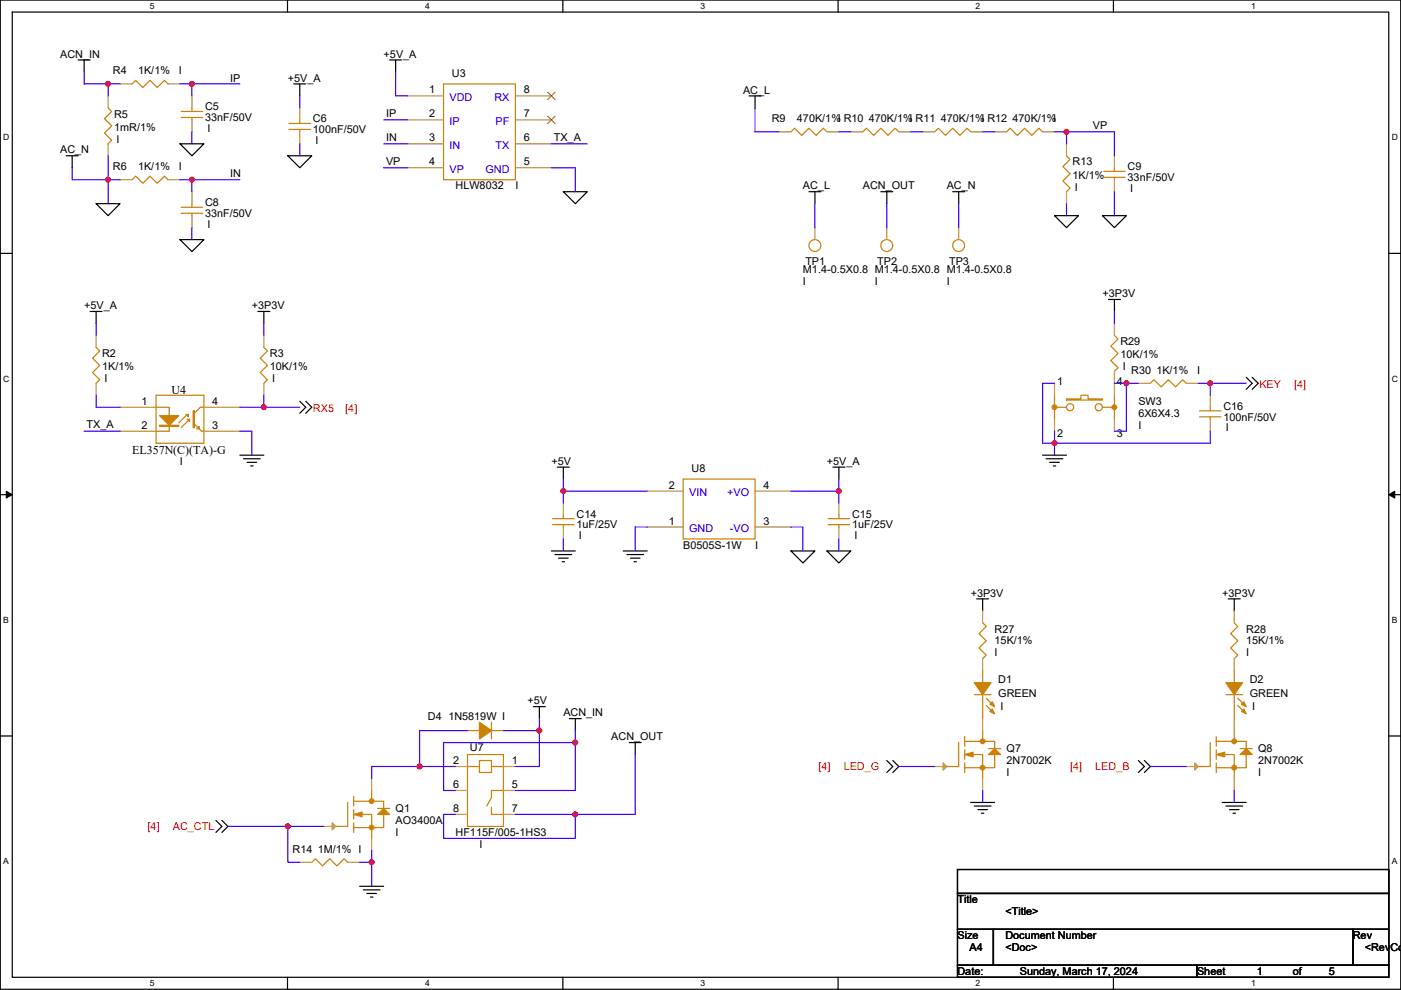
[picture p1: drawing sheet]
<svg xmlns="http://www.w3.org/2000/svg" width="297mm" height="210mm" viewBox="0 0 297 210" stroke-linecap="round" stroke-linejoin="round" font-family="sans-serif">
<path d="M.1 0h296.9v209.8h-296.9zM2.6 2.6h291.8v204.7h-291.8z" fill="none" stroke="#000" stroke-width=".25"/>
<g fill="#fff">
<path d="M31.8 .3h1v2h-1z"/>
<path d="M31.8 207.5h1v2.1h-1z"/>
</g>
<path d="M61 0v2.6M61 207.3v2.5" fill="none" stroke="#000" stroke-width=".25"/>
<g fill="#fff">
<path d="M90.1 .3h1v2h-1z"/>
<path d="M90.1 207.5h1v2.1h-1z"/>
</g>
<path d="M119.3 0v2.6M119.3 207.3v2.5" fill="none" stroke="#000" stroke-width=".25"/>
<g fill="#fff">
<path d="M148.5 .3h1v2h-1z"/>
<path d="M148.5 207.5h1v2.1h-1z"/>
</g>
<path d="M177.7 0v2.6M177.7 207.3v2.5" fill="none" stroke="#000" stroke-width=".25"/>
<g fill="#fff">
<path d="M206.9 .3h1v2h-1z"/>
<path d="M206.9 207.5h1v2.1h-1z"/>
</g>
<path d="M236.1 0v2.6M236.1 207.3v2.5" fill="none" stroke="#000" stroke-width=".25"/>
<g fill="#fff">
<path d="M265.2 .3h1v2h-1z"/>
<path d="M265.2 207.5h1v2.1h-1z"/>
<path d="M.7 28.2h1.3v2h-1.3z"/>
<path d="M295.1 28.2h1.3v2h-1.3z"/>
<path d="M.7 79.3h1.3v2.1h-1.3z"/>
<path d="M295.1 79.3h1.3v2.1h-1.3z"/>
</g>
<path d="M.1 53.7h2.5M294.4 53.7h2.6" fill="none" stroke="#000" stroke-width=".25"/>
<g fill="#fff">
<path d="M.7 130.5h1.2v2h-1.2z"/>
<path d="M295.1 130.5h1.2v2h-1.2z"/>
</g>
<path d="M.1 104.9h2.5M294.4 104.9h2.6" fill="none" stroke="#000" stroke-width=".25"/>
<path d="M1.3 104.2l1.3 .7-1.3 .7zM294.4 104.9l1.3-.7v1.4z" fill="#000" stroke="#000" stroke-width=".21"/>
<g fill="#fff">
<path d="M.7 181.7h1.2v2h-1.2z"/>
<path d="M295.1 181.7h1.2v2h-1.2z"/>
</g>
<g fill="none" stroke="#000" stroke-width=".25">
<path d="M16.6 12.7h2.5M17.8 12.7v2.6M62.3 17.8h2.5M63.6 17.8v2.5M82.6 12.7h2.6M83.9 12.7v2.6M14 33h2.6M15.3 33v2.6M38.2 30.5h5l-2.5 2.5zM61 33h5.1l-2.5 2.6zM158.8 20.3h2.6M160.1 20.3v2.6"/>
<path d="M20.4 43.2h5.1l-2.6 2.5zM38.2 50.8h5l-2.5 2.6zM119.4 40.7h5.1l-2.5 2.5zM171.5 40.7h2.6M172.8 40.7v2.5M186.8 40.7h2.5M188 40.7v2.5M202 40.7h2.5M203.3 40.7v2.5M223.6 45.7h5.1l-2.6 2.6zM233.7 45.7h5.1l-2.5 2.6zM19.1 66.1h2.6"/>
<path d="M20.4 66.1v2.5M54.7 66.1h2.5M55.9 66.1v2.5M235 63.5h2.5M236.3 63.5v2.6M50.9 96.5h5M51.6 97.3h3.6M52.4 98.1h2M53.1 98.8h.6M63.6 85.1l1.2 1.3-1.2 1.3M64.8 85.1l1.3 1.3-1.3 1.3M118.2 99.1h2.5"/>
<path d="M119.4 99.1v2.5M176.6 99.1h2.5M177.9 99.1v2.5M221 96.5h5.1M221.8 97.3h3.6M222.6 98.1h2M223.3 98.8h.5M264.2 80l1.3 1.3-1.3 1.3M265.5 80l1.3 1.3-1.3 1.3M116.9 116.9h5.1M117.7 117.6h3.5M118.4 118.4h2.1"/>
<path d="M119.2 119.1h.5M132.1 116.9h5.1M132.9 117.6h3.6M133.7 118.4h2M134.4 119.1h.5M167.7 116.9h5.1l-2.6 2.5zM175.3 116.9h5.1l-2.5 2.5zM207.1 127h2.5M208.3 127v2.6M260.4 127h2.5M261.7 127v2.6M.1 156.1h2.5"/>
<path d="M113.1 149.9h2.5M114.4 149.9v2.5M120.7 152.4h2.6M122 152.4v2.6M133.4 157.5h2.6M134.7 157.5v2.5M294.4 156.1h2.6M45.8 174l1.3 1.3-1.3 1.3M47.1 174l1.2 1.3-1.2 1.3M188 161.3l1.3 1.3-1.3 1.3M189.3 161.3l1.3 1.3-1.3 1.3M205.8 170.2h5.1"/>
<path d="M206.6 171h3.5M207.3 171.7h2.1M208.1 172.5h.5M241.4 161.3l1.2 1.3-1.2 1.3M242.6 161.3l1.3 1.3-1.3 1.3M259.1 170.2h5.1M259.9 171h3.6M260.7 171.7h2M261.4 172.5h.5M76.3 188h5M77 188.7h3.6M77.8 189.5h2"/>
<path d="M78.5 190.3h.6M203 184.4h91.4v5.1h-91.4zM203 189.5h91.4v7.6h-91.4zM203 197.1h7.6v7.6h-7.6zM210.6 197.1h76.2v7.6h-76.2zM286.8 197.1h7.6v7.6h-7.6zM203 204.7h50.8v2.6h-50.8zM253.8 204.7h40.6v2.6h-40.6z"/>
</g>
<g fill="none" stroke="#cc8006" stroke-width=".25">
<path d="M28 17.8l.8-.8 1.5 1.6 1.5-1.6 1.5 1.6 1.6-1.6 .7 .8M94 17.8h15.3v20.3h-15.3zM22.9 22.9l.8 .7-1.5 1.6 1.5 1.5-1.5 1.5 1.5 1.5-.8 .8M28 38.1l.8-.7 1.5 1.5 1.5-1.5 1.5 1.5 1.6-1.5 .7 .7M38.4 23.6h4.6M38.4 24.9h4.6M40.7 24.9v.5M40.7 22.9v.7M61.3 26.2h4.5M61.3 27.5h4.5M63.6 27.5v.5M63.6 25.4v.8"/>
<path d="M167.7 28l.8-.8 1.5 1.5 1.5-1.5 1.5 1.5 1.6-1.5 .7 .8M182.9 28l.8-.8 1.5 1.5 1.5-1.5 1.6 1.5 1.5-1.5 .8 .8M198.2 28l.7-.8 1.6 1.5 1.5-1.5 1.5 1.5 1.5-1.5 .8 .8M213.4 28l.8-.8 1.5 1.5 1.5-1.5 1.6 1.5 1.5-1.5 .7 .8M226.1 33l.8 .8-1.5 1.5 1.5 1.6-1.5 1.5 1.5 1.5-.8 .8M234 36.3h4.6M234 37.6h4.6M236.3 37.6v.5M236.3 35.6v.7M38.4 44h4.6M38.4 45.2h4.6M40.7 45.2v.5"/>
<path d="M40.7 43.2v.8M20.4 73.7l.7 .7-1.5 1.6 1.5 1.5-1.5 1.5 1.5 1.5-.7 .8M55.9 73.7l.8 .7-1.5 1.6 1.5 1.5-1.5 1.5 1.5 1.5-.8 .8M236.3 71.1l.7 .8-1.5 1.5 1.5 1.6-1.5 1.5 1.5 1.5-.7 .8M33.1 83.8h10.1v10.2h-10.1zM33.1 86.4h2.8v5.1h-2.8M39.4 88.2l-1.5 1.5M39.9 89.2l-1.5 1.5M41.2 89.9l1.5 1.6h.5M43.2 86.4h-.7l-1.3 1.3M223.6 83.8v5.1M223.6 86.4h2.5"/>
<path d="M226.1 84.6h3.1v-.8h1.5v.8h3v.3h-7.6zM233.7 86.4h2.6M236.3 83.8v5.1M243.9 81.3l.8-.8 1.5 1.6 1.5-1.6 1.5 1.6 1.6-1.6 .7 .8M254.3 87.1h4.6M254.3 88.4h4.6M256.6 88.4v.5M256.6 86.4v.7M117.2 110h4.5M117.2 111.3h4.5M119.4 111.3v.5M119.4 109.2v.8"/>
<path d="M144.8 101.6h15.3v12.7h-15.3zM175.6 110h4.5M175.6 111.3h4.5M177.9 111.3v.5M177.9 109.2v.8M208.3 132.1l.8 .8-1.5 1.5 1.5 1.5-1.5 1.5 1.5 1.6-.8 .7M261.7 132.1l.7 .8-1.5 1.5 1.5 1.5-1.5 1.5 1.5 1.6-.7 .7M99.1 155h2.6M104.2 153.2v3.5M104.2 155h2.5M203.3 157.5v5.1h-2.6M204.5 159v2.1"/>
<path d="M204.5 156.2v2.1M204.5 157.2h6.4v1.6M206.6 147.3h3.5M208.3 142.3v2.5M208.3 147.3v5.1M208.3 155v2.2M209.1 148.1l1.5 1.5M209.1 149.6l1.5 1.6M209.6 158.8h2.6M256.6 157.5v5.1h-2.5M257.9 157.2h6.3v1.6M257.9 159v2.1"/>
<path d="M257.9 156.2v2.1M259.9 147.3h3.6M261.7 155v2.2M261.7 142.3v2.5M261.7 147.3v5.1M262.4 148.1l1.6 1.5M262.4 149.6l1.6 1.6M262.9 158.8h2.6M73.7 170.2v5.1h-2.5M75 174.5v2.1M75 171.7v2.1M75 168.9v2.1"/>
<path d="M75 169.9h6.3v1.6M76.3 172.7h2.5v5.1M78.8 167.7v2.2M80.1 171.5h2.5M81.3 172.7v2.8h-6.3M99.1 162.6h2.6M99.1 160h7.6v15.3h-7.6zM101.7 161.3h2.5v2.6h-2.5zM104.2 171.2v1.5h2.5M104.2 162.6h2.5M106.7 167.7h-2.5v1.5l-1 1.8M204.5 161.8v2.1"/>
<path d="M205.8 160h2.5v5.1M210.9 160v2.8h-6.4M257.9 161.8v2.1M259.1 160h2.6v5.1M264.2 160v2.8h-6.3M66.1 182.9l.8-.8 1.5 1.6 1.5-1.6 1.5 1.6 1.6-1.6 .7 .8"/>
<circle cx="172.8" cy="52.1" r="1.26"/>
<circle cx="188" cy="52.1" r="1.26"/>
<circle cx="203.2" cy="52.1" r="1.26"/>
<circle cx="226.9" cy="86.4" r=".76"/>
<circle cx="233" cy="86.4" r=".76"/>
</g>
<g fill="none" stroke="#a84" stroke-width=".25">
<path d="M25.5 17.8h2.5M35.6 17.8h2.6M22.9 20.3v2.6M22.9 30.5v2.5M25.5 38.1h2.5M35.6 38.1h2.6M40.7 25.4v2.6M40.7 20.3v2.6M63.6 28v2.5M63.6 22.9v2.5M86.4 35.6h7.6M86.4 25.4h7.6"/>
<path d="M86.4 30.5h7.6M86.4 20.3h7.6M109.3 35.6h7.6M109.3 30.5h7.6M109.3 20.3h7.6M109.3 25.4h7.6M165.2 28h2.5M175.3 28h2.6M180.4 28h2.5M190.6 28h2.5M195.6 28h2.6M205.8 28h2.5"/>
<path d="M210.9 28h2.5M221 28h2.6M226.1 30.5v2.5M236.3 38.1v2.6M236.3 33v2.6M40.7 45.7v2.6M40.7 40.7v2.5M172.8 48.3v2.5M188 48.3v2.5M203.3 48.3v2.5M226.1 40.7v2.5M20.4 71.1v2.6"/>
<path d="M55.9 71.1v2.6M236.3 68.6v2.5M236.3 78.8v5M20.4 81.3v2.5M25.5 91.5h7.6M25.5 86.4h7.6M43.2 91.5h7.7M43.2 86.4h7.7M55.9 81.3v2.5M223.6 81.3v2.5M223.6 88.9v2.6M236.3 88.9v2.6"/>
<path d="M241.4 81.3h2.5M251.5 81.3h2.6M256.6 88.9v2.6M256.6 83.8v2.6M119.4 111.8v2.5M119.4 106.7v2.5M137.2 111.8h7.6M137.2 104.2h7.6M160.1 104.2h7.6M160.1 111.8h7.6M177.9 111.8v2.5M177.9 106.7v2.5"/>
<path d="M208.3 129.6v2.5M208.3 139.7v2.6M261.7 129.6v2.5M261.7 139.7v2.6M99.1 155h.1M106.7 155h.1M208.3 142.3h.1M208.3 152.4h.1M208.3 152.4v2.6M261.7 152.4v2.6M261.7 142.3h.1M261.7 152.4h.1"/>
<path d="M68.6 175.3h2.6M78.8 165.1v2.6M78.8 177.8v2.6M96.6 162.6h2.5M96.6 167.7h2.5M96.6 172.7h2.5M106.7 162.6h2.6M106.7 167.7h2.6M106.7 172.7h2.6M198.2 162.6h2.5M208.3 165.1v2.6M251.5 162.6h2.6"/>
<path d="M261.7 165.1v2.6M63.6 182.9h2.5M73.7 182.9h2.6"/>
</g>
<g fill="#cc8006" stroke="#cc8006" stroke-width=".25">
<path d="M39.7 88.9h.5v.5z"/>
<path d="M39.4 87.9h.5v.5z"/>
<path d="M33.8 88.2h4.1l-2 2z"/>
<path d="M41.7 91l.5-.6v.6z"/>
<path d="M264.2 158.8l1.3 1.2h-2.6z" fill-rule="evenodd"/>
<path d="M257.9 160l1.7-.5v1z" fill-rule="evenodd"/>
<path d="M41 87.1v3.6h.2v-3.6z" fill-rule="evenodd"/>
<path d="M33.8 90.2h4.1v.2h-4.1z" fill-rule="evenodd"/>
<path d="M206.6 144.8h3.5l-1.8 2.5z" fill-rule="evenodd"/>
<path d="M210.4 150.4l.5 1-1-.5z" fill-rule="evenodd"/>
<path d="M210.4 148.9l.5 1-1-.5z" fill-rule="evenodd"/>
<path d="M210.9 158.8l1.3 1.2h-2.6z" fill-rule="evenodd"/>
<path d="M204.5 160l1.8-.5v1z" fill-rule="evenodd"/>
<path d="M101.7 153.2l2.5 1.8-2.5 1.7z" fill-rule="evenodd"/>
<path d="M259.9 144.8h3.6l-1.8 2.5z" fill-rule="evenodd"/>
<path d="M263.7 150.4l.5 1-1-.5z" fill-rule="evenodd"/>
<path d="M263.7 148.9l.5 1-1-.5z" fill-rule="evenodd"/>
<path d="M81.3 171.5l1.3 1.2h-2.5z" fill-rule="evenodd"/>
<path d="M75 172.7l1.8-.5v1z" fill-rule="evenodd"/>
<circle cx="261.7" cy="157.2" r=".5"/>
<circle cx="261.7" cy="162.8" r=".5"/>
<circle cx="236.3" cy="86.4" r=".5"/>
<circle cx="223.6" cy="86.4" r=".5"/>
<circle cx="208.3" cy="157.2" r=".5"/>
<circle cx="208.3" cy="162.8" r=".5"/>
<circle cx="78.8" cy="169.9" r=".5"/>
<circle cx="78.8" cy="175.5" r=".5"/>
</g>
<g fill="#a84" stroke="#a84" stroke-width=".25">
<path d="M253.3 161.8l.8 .8-.8 .7z"/>
<path d="M200 161.8l.7 .8-.7 .7z"/>
<path d="M70.4 174.5l.8 .8-.8 .7z"/>
</g>
<path d="M116.1 19.6l1.6 1.5M117.7 19.6l-1.6 1.5M116.1 24.7l1.6 1.5M117.7 24.7l-1.6 1.5" fill="none" stroke="#804000" stroke-width=".21"/>
<g fill="none" stroke="#4200ff" stroke-width=".25">
<path d="M17.8 15.3v2.5h5.1M22.9 17.8v2.5M22.9 17.8h2.6M38.2 17.8h2.5M40.7 17.8v2.5M40.7 17.8h10.2M83.9 15.3v5h2.5M15.3 35.6v2.5h7.6M22.9 38.1h2.6M22.9 33v5.1M22.9 38.1v5.1M38.2 38.1h2.5"/>
<path d="M40.7 28v2.5M40.7 38.1v2.6M40.7 38.1h10.2M63.6 20.3v2.6M63.6 30.5v2.5M81.3 25.4h5.1M81.3 30.5h5.1M81.3 35.6h5.1M116.9 35.6h5.1v5.1M116.9 30.5h7.6M160.1 22.9v5.1h5.1M177.9 28h2.5"/>
<path d="M193.1 28h2.5M208.3 28h2.6M223.6 28h2.5M226.1 28h10.2v5M226.1 28v2.5M40.7 48.3v2.5M172.8 43.2v5.1M188 43.2v5.1M203.3 43.2v5.1M226.1 43.2v2.5M236.3 40.7v5M20.4 68.6v2.5"/>
<path d="M55.9 68.6v2.5M236.3 66.1v2.5M17.8 91.5h7.7M20.4 83.8v2.6h5.1M50.9 91.5h2.5v5M50.9 86.4h5M55.9 83.8v2.6M55.9 86.4h7.7M223.6 94v2.5M223.6 91.5v2.5M223.6 81.3h-2.6v12.7h2.6M236.3 81.3h2.5"/>
<path d="M238.8 81.3v10.2h-2.5M238.8 81.3h2.6M254.1 81.3h2.5M256.6 81.3h7.6M256.6 91.5v2.5h-33M256.6 81.3v2.5M119.4 104.2h17.8M119.4 104.2v2.5M119.4 114.3v2.6M119.4 101.6v2.6M137.2 111.8h-2.5v5.1M167.7 104.2h10.2"/>
<path d="M167.7 111.8h2.5v5.1M177.9 101.6v2.6M177.9 104.2v2.5M177.9 114.3v2.6M99.1 155h-10.1v7.6M106.7 155h7.7M114.4 155v7.6h-5.1M114.4 152.4v2.6M122 155v2.5M48.3 175.3h12.7M61 175.3h7.6M61 175.3v7.6h2.6"/>
<path d="M89 162.6h7.6M89 162.6h-10.2v2.5M96.6 167.7h-2.6v-10.2h28v10.2h-12.7M109.3 172.7h12.7M134.7 160v12.7h-12.7v5.1h-28v-5.1h2.6M190.6 162.6h7.6M208.3 167.7v2.5M243.9 162.6h7.6M261.7 167.7v2.5M76.3 182.9h2.5M78.8 180.4v2.5M78.8 182.9v5.1"/>
</g>
<g fill="#f00" stroke="#f00" stroke-width=".25">
<circle cx="122" cy="172.7" r=".5"/>
<circle cx="78.8" cy="182.9" r=".5"/>
<circle cx="61" cy="175.3" r=".5"/>
<circle cx="223.6" cy="94" r=".5"/>
<circle cx="256.6" cy="81.3" r=".5"/>
<circle cx="88.9" cy="162.6" r=".5"/>
<circle cx="114.3" cy="154.9" r=".5"/>
<circle cx="238.8" cy="81.3" r=".5"/>
<circle cx="22.9" cy="17.8" r=".5"/>
<circle cx="40.7" cy="17.8" r=".5"/>
<circle cx="22.9" cy="38.1" r=".5"/>
<circle cx="40.7" cy="38.1" r=".5"/>
<circle cx="55.9" cy="86.4" r=".5"/>
<circle cx="226.1" cy="27.9" r=".5"/>
<circle cx="119.4" cy="104.1" r=".5"/>
<circle cx="177.8" cy="104.1" r=".5"/>
<circle cx="122" cy="157.5" r=".5"/>
</g>
<g font-size="2.5">
<text x="36.4" y="83.6">U4</text>
<text x="28" y="96.3">EL357N(C)(TA)-G</text>
</g>
<g font-size="2.3">
<text x="12.8" y="12.2">ACN_IN</text>
<text x="23.9" y="15.8">R4</text>
<text x="29.3" y="15.8">1K/1%</text>
<text x="37.9" y="15.8">I</text>
<text x="48.8" y="17.3">IP</text>
<text x="61" y="17.3">+5V_A</text>
<text x="81.3" y="12.2">+5V_A</text>
<text x="95.8" y="16.3">U3</text>
<text x="43.5" y="23.4">C5</text>
<text x="91" y="19.8">1</text>
<text x="111.1" y="19.8">8</text>
<text x="157.5" y="19.9">AC_L</text>
<text x="24.2" y="24.9">R5</text>
<text x="24.2" y="27.7">1mR/1%</text>
<text x="43.5" y="25.7">33nF/50V</text>
<text x="44" y="28">I</text>
<text x="66.4" y="26">C6</text>
<text x="66.4" y="28.2">100nF/50V</text>
<text x="81.8" y="24.9">IP</text>
<text x="81.8" y="30">IN</text>
<text x="91" y="24.9">2</text>
<text x="91" y="30">3</text>
<text x="111.1" y="24.9">7</text>
<text x="111.1" y="30">6</text>
<text x="117.4" y="29.9">TX_A</text>
<text x="163.6" y="26">R9</text>
<text x="169" y="26">470K/1%I R10 470K/1%I R11 470K/1%I R12 470K/1%I</text>
<text x="231.7" y="27.5">VP</text>
<text x="12.8" y="32.6">AC_N</text>
<text x="24.7" y="30.3">I</text>
<text x="66.9" y="30.5">I</text>
<text x="81.8" y="35.1">VP</text>
<text x="91" y="35.1">4</text>
<text x="111.1" y="35.1">5</text>
<text x="227.4" y="35.1">R13</text>
<text x="23.9" y="36.1">R6</text>
<text x="29.3" y="36.1">1K/1%</text>
<text x="37.9" y="36.1">I</text>
<text x="48.8" y="37.6">IN</text>
<text x="96.6" y="40.2">HLW8032</text>
<text x="109.3" y="40.2">I</text>
<text x="170.2" y="40.2">AC_L</text>
<text x="182.9" y="40.2">ACN_OUT</text>
<text x="200.7" y="40.2">AC_N</text>
<text x="227.4" y="37.9">1K/1%</text>
<text x="227.9" y="40.4">I</text>
<text x="239.1" y="36.1">C9</text>
<text x="239.1" y="38.4">33nF/50V</text>
<text x="239.6" y="40.7">I</text>
<text x="43.5" y="43.7">C8</text>
<text x="43.5" y="46">33nF/50V</text>
<text x="44" y="48.3">I</text>
<text x="170.2" y="58">M1.4-0.5X0.8 M1.4-0.5X0.8 M1.4-0.5X0.8</text>
<text x="170.7" y="56.2">TP1</text>
<text x="186" y="56.2">TP2</text>
<text x="201.2" y="56.2">TP3</text>
<text x="17.8" y="65.6">+5V_A</text>
<text x="53.4" y="65.6">+3P3V</text>
<text x="170.2" y="60.5">I</text>
<text x="185.5" y="60.5">I</text>
<text x="200.7" y="60.5">I</text>
<text x="233.7" y="63">+3P3V</text>
<text x="21.7" y="75.7">R2</text>
<text x="57.2" y="75.7">R3</text>
<text x="237.6" y="73.2">R29</text>
<text x="237.6" y="76">10K/1%</text>
<text x="21.7" y="78.5">1K/1%</text>
<text x="22.2" y="81.1">I</text>
<text x="57.2" y="78.5">10K/1%</text>
<text x="57.7" y="81.1">I</text>
<text x="224.1" y="81.6">1</text>
<text x="236.8" y="81.6">4</text>
<text x="238.1" y="78.5">I</text>
<text x="239.8" y="79.3">R30 1K/1%</text>
<text x="253.8" y="79.3">I</text>
<text x="30" y="85.9">1</text>
<text x="45" y="85.9">4</text>
<text x="241.4" y="85.9">SW3</text>
<text x="241.4" y="88.4">6X6X4.3</text>
<text x="259.4" y="86.9">C16</text>
<text x="259.4" y="89.2">100nF/50V</text>
<text x="18.3" y="90.8">TX_A</text>
<text x="30" y="90.9">2</text>
<text x="45" y="90.9">3</text>
<text x="224.1" y="92.8">2</text>
<text x="236.8" y="92.8">3</text>
<text x="241.4" y="91">I</text>
<text x="259.9" y="91.5">I</text>
<text x="38.2" y="98.6">I</text>
<text x="116.9" y="98.6">+5V</text>
<text x="146.6" y="100.1">U8</text>
<text x="175.3" y="98.6">+5V_A</text>
<text x="141.8" y="103.6">2</text>
<text x="161.9" y="103.6">4</text>
<text x="122.2" y="109.8">C14</text>
<text x="122.2" y="112.1">1uF/25V</text>
<text x="141.8" y="111.3">1</text>
<text x="161.9" y="111.3">3</text>
<text x="180.7" y="109.8">C15</text>
<text x="180.7" y="112.1">1uF/25V</text>
<text x="122.7" y="114.3">I</text>
<text x="144.8" y="116.4">B0505S-1W</text>
<text x="160.1" y="116.4">I</text>
<text x="181.2" y="114.3">I</text>
<text x="205.8" y="126.5">+3P3V</text>
<text x="259.1" y="126.5">+3P3V</text>
<text x="210.9" y="134.2">R27</text>
<text x="210.9" y="136.7">15K/1%</text>
<text x="264.2" y="134.2">R28</text>
<text x="264.2" y="136.7">15K/1%</text>
<text x="210.9" y="139.2">I</text>
<text x="264.2" y="139.2">I</text>
<text x="111.8" y="149.4">+5V</text>
<text x="211.6" y="144.8">D1</text>
<text x="211.6" y="147.9">GREEN</text>
<text x="265" y="144.8">D2</text>
<text x="265" y="147.9">GREEN</text>
<text x="90.7" y="152.7">D4 1N5819W I</text>
<text x="119.4" y="151.9">ACN_IN</text>
<text x="212.2" y="150.7">I</text>
<text x="265.5" y="150.7">I</text>
<text x="99.6" y="159.3">U7</text>
<text x="129.6" y="157">ACN_OUT</text>
<text x="213.4" y="159.6">Q7</text>
<text x="266.8" y="159.6">Q8</text>
<text x="96.1" y="162.1">2</text>
<text x="96.1" y="167.1">6</text>
<text x="108.5" y="162.1">1</text>
<text x="108.5" y="167.1">5</text>
<text x="213.4" y="162.1">2N7002K</text>
<text x="213.4" y="164.6">I</text>
<text x="266.8" y="162.1">2N7002K</text>
<text x="266.8" y="164.6">I</text>
<text x="83.9" y="172.3">Q1</text>
<text x="96.1" y="172.2">8</text>
<text x="108.5" y="172.2">7</text>
<text x="83.9" y="174.8">AO3400A</text>
<text x="83.9" y="177.3">I</text>
<text x="96.6" y="177.3">HF115F/005-1HS3</text>
<text x="101.7" y="179.9">I</text>
<text x="62" y="180.9">R14 1M/1% I</text>
<text x="203" y="191.6">Title</text>
<text x="213.2" y="194.1">&lt;Title&gt;</text>
<text x="203" y="199.2">Size</text>
<text x="205.5" y="201.7">A4</text>
<text x="213.2" y="199.2">Document Number</text>
<text x="213.2" y="201.7">&lt;Doc&gt;</text>
<text x="286.8" y="199.2">Rev</text>
<text x="289.4" y="201.7">&lt;RevCo</text>
<text x="203" y="206.8">Date:</text>
<text x="216.2" y="206.8">Sunday, March 17, 2024</text>
<text x="253.8" y="206.8">Sheet</text>
<text x="266.5" y="206.8">1</text>
<text x="274.1" y="206.8">of</text>
<text x="281.7" y="206.8">5</text>
</g>
<g font-size="2.3" fill="#00c">
<text x="95.3" y="21.4">VDD</text>
<text x="104.8" y="21.4">RX</text>
<text x="95.3" y="26.5">IP</text>
<text x="105.1" y="26.5">PF</text>
<text x="95.3" y="31.5">IN</text>
<text x="105.1" y="31.5">TX</text>
<text x="95.3" y="36.6">VP</text>
<text x="102.9" y="36.6">GND</text>
<text x="146.1" y="105.2">VIN</text>
<text x="154.2" y="105.2">+VO</text>
<text x="146.1" y="112.8">GND</text>
<text x="154.7" y="112.8">-VO</text>
</g>
<g font-size="2.3" fill="#f00">
<text x="267" y="82.3">KEY</text>
<text x="274.4" y="82.3">[4]</text>
<text x="66.4" y="87.4">RX5</text>
<text x="73.2" y="87.4">[4]</text>
<text x="173.5" y="163.4">[4]</text>
<text x="178.9" y="163.4">LED_G</text>
<text x="226.9" y="163.4">[4]</text>
<text x="232.2" y="163.4">LED_B</text>
<text x="31.3" y="176.1">[4]</text>
<text x="36.6" y="176.1">AC_CTL</text>
</g>
<g font-size="1.8">
<text x="31.8" y="1.9">5</text>
<text x="90.1" y="1.9">4</text>
<text x="148.5" y="1.9">3</text>
<text x="206.9" y="1.9">2</text>
<text x="265.2" y="1.9">1</text>
<text x=".7" y="29.8">D</text>
<text x="295.1" y="29.8">D</text>
<text x=".7" y="81">C</text>
<text x="295.1" y="81">C</text>
<text x=".7" y="132.1">B</text>
<text x="295.1" y="132.1">B</text>
<text x=".7" y="183.3">A</text>
<text x="295.1" y="183.3">A</text>
<text x="31.8" y="209.2">5</text>
<text x="90.1" y="209.2">4</text>
<text x="148.5" y="209.2">3</text>
<text x="206.9" y="209.2">2</text>
<text x="265.2" y="209.2">1</text>
</g>
</svg>
